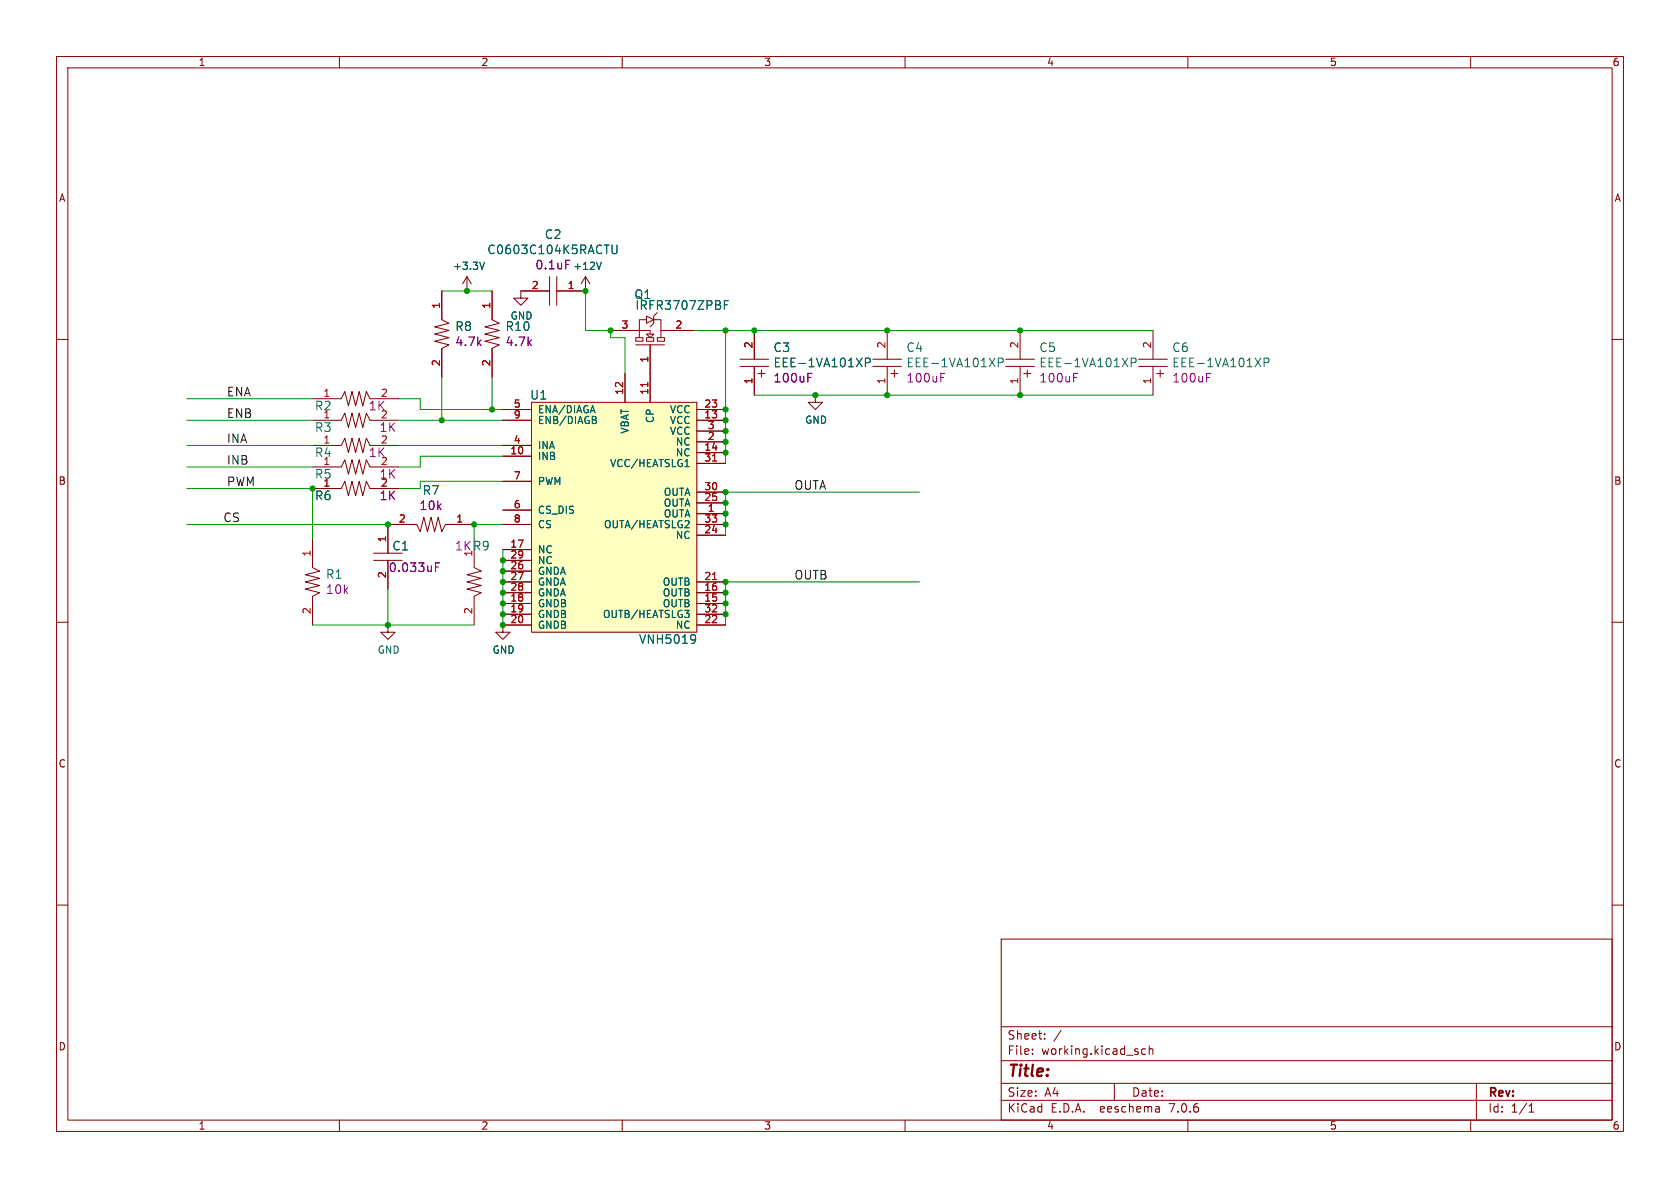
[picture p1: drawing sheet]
<svg xmlns="http://www.w3.org/2000/svg" width="297mm" height="210mm" viewBox="0 0 297 210" stroke-linecap="round" stroke-linejoin="round" font-family="sans-serif">
<g fill="none" stroke="#840000" stroke-width=".18">
<path d="M10 10h277v190h-277zM12 12h273v186h-273zM60 10v2M110 10v2M160 10v2M210 10v2M260 10v2M10 60h2M78.1 51.4v5.1l1.3 .7-2.6 .6 2.6 .6-2.6 .7 2.6 .6-2.6 .6 2.6 .7-1.3 .6v5.1M82.5 48.9l-.7 1.3M82.5 48.9v2.5M82.5 48.9l.8 1.3"/>
<path d="M87 51.4v5.1l1.3 .7-2.6 .6 2.6 .6-2.6 .7 2.6 .6-2.6 .6 2.6 .7-1.3 .6v5.1M97.2 51.4h-5.1v1.3h1.2l-1.2 1.3-1.3-1.3h1.3M97.2 48.9v5.1M98.4 48.9v5.1M103.5 48.9l-.8 1.3M103.5 48.9v2.5h-5.1M103.5 48.9l.8 1.3M107.9 58.4h7v.7M112.4 59.7h1.3v.6h-1.3zM114.3 59.7h1.3v.6h-1.3zM114.3 56.5h-1.3v3.2M114.3 59.1h1.3l-.7 .6z"/>
<path d="M114.3 55.9l1.3 .6-1.3 .7zM115.6 56.5h1.2v3.2M115.6 56.5v.7l-.7 .6M116.2 59.7h1.3v.6h-1.3zM116.2 55.2l-.6 .7v.6M116.8 58.4h5.8M133.3 58.4v5.1M156.8 58.4v5.1M180.3 58.4v5.1M203.8 58.4v5.1M285 60h2M55.2 78.7h5.1l.7-1.2 .6 2.5 .6-2.5 .7 2.5 .6-2.5 .6 2.5 .7-2.5 .6 1.2h5.1"/>
<path d="M55.2 70.5h5.1l.7-1.3 .6 2.6 .6-2.6 .7 2.6 .6-2.6 .6 2.6 .7-2.6 .6 1.3h5.1M55.2 74.3h5.1l.7-1.3 .6 2.6 .6-2.6 .7 2.6 .6-2.6 .6 2.6 .7-2.6 .6 1.3h5.1M88.9 78.7h5.1M88.9 74.3h5.1M88.9 72.4h5.1M94 71.1h29.2v40.7h-29.2zM110.5 66v5.1M112.4 61h5.1M114.9 61v10.1M123.2 74.3h5.1M123.2 78.1h5.1M123.2 72.4h5.1"/>
<path d="M123.2 76.2h5.1M130.8 64.8h5.1M130.8 63.5h5.1M133.3 64.8v5.1M134 66h1.3M134.6 65.4v1.3M144.1 69.9v1.2h1.3l-1.3 1.3-1.2-1.3h1.2M154.3 64.8h5.1M154.3 63.5h5.1M156.8 64.8v5.1M157.5 66h1.2M158.1 65.4v1.3"/>
<path d="M177.8 64.8h5.1M177.8 63.5h5.1M180.3 64.8v5.1M181 66h1.2M181.6 65.4v1.3M201.3 64.8h5.1M201.3 63.5h5.1M203.8 64.8v5.1M204.5 66h1.2M205.1 65.4v1.3M55.2 95.3v5l1.3 .7-2.5 .6 2.5 .6-2.5 .7 2.5 .6-2.5 .6 2.5 .7-1.3 .6v5.1M55.2 86.4h5.1l.7-1.3 .6 2.5 .6-2.5 .7 2.5 .6-2.5 .6 2.5 .7-2.5 .6 1.3h5.1"/>
<path d="M55.2 82.6h5.1l.7-1.3 .6 2.5 .6-2.5 .7 2.5 .6-2.5 .6 2.5 .7-2.5 .6 1.3h5.1M66 97.8h5.1M66 99.1h5.1M68.6 99.1v5M83.8 92.7h-5.1l-.6 1.3-.6-2.6-.7 2.6-.6-2.6-.6 2.6-.7-2.6-.6 2.6-.6-1.3h-5.1v5.1M83.8 95.3v5l1.3 .7-2.6 .6 2.6 .6-2.6 .7 2.6 .6-2.6 .6 2.6 .7-1.3 .6v5.1M88.9 92.7h5.1M88.9 99.1h5.1M88.9 80.6h5.1M88.9 97.2h5.1M88.9 90.2h5.1M88.9 85.1h5.1"/>
<path d="M123.2 92.7h5.1M123.2 90.8h5.1M123.2 80h5.1M123.2 94.6h5.1M123.2 88.9h5.1M123.2 87h5.1M123.2 81.9h5.1M10 110h2M68.6 110.5v1.3h1.2l-1.2 1.2-1.3-1.2h1.3M88.9 106.7h5.1M88.9 104.8h5.1M88.9 108.6h5.1"/>
<path d="M88.9 102.9h5.1M88.9 101h5.1M94 110.5h-5.1v1.3h1.3l-1.3 1.2-1.3-1.2h1.3M123.2 106.7h5.1M123.2 104.8h5.1M123.2 108.6h5.1M123.2 110.5h5.1M123.2 102.9h5.1M285 110h2M10 160h2M285 160h2M177 166h108v32h-108z"/>
<path d="M60 198v2M110 198v2M160 198v2M177 194.5h108M177 191.5h108M177 187.5h108M177 181.5h108M182.5 186.3v.1M182.5 185.5v.1M184.7 183.6v.1M184.7 182.8v.1M187.6 182.1l-1.3 2"/>
<path d="M197 191.5v3M202.5 185.5l-.4-.1-.3 .3v.4l.2 .2h.5M203.2 185.5l.2-.1 .3 .1 .1 .9M203.2 184.9v1.5M204.9 195.7l.1 .9M205 196.5l-.2 .1M205 196h-.2M210 198v2M260 198v2M261 191.5v6.5M270.3 196.6h.9M270.3 195.5l.4-.4v1.5"/>
</g>
<g fill="none" stroke="#006464" stroke-width=".18">
<path d="M85.7 46.4l-.5 1.2M106.3 46.4l-.4 1.2M108.2 43.3v1.3l.3 .2h.4l.2-.2v-1.3M128.1 53.9h.5M128.8 53.1h-.7v1.6M105.1 73.6l.3 .2-.3 .4 .3 .1v.3l-.2 .3h-.5M153 64.1l.7-.1 .2-.2-.1-.3-.2-.2h-.6v1.5M176.5 64.1l.7-.1 .2-.2-.1-.3-.2-.2h-.6v1.5M200 64.1l.7-.1 .2-.2-.1-.3-.2-.2h-.6v1.5M223.5 64.1l.7-.1 .1-.2v-.3l-.2-.2h-.6v1.5M121.1 82.5h.7M121.6 108.4l.2 .2v.3l-.2 .3"/>
<path d="M121.8 107.9l-.4 .5M122.7 112.2l.2 .1a1.24 1.24 0 0 1-.2 1.4M123 112.9l-.3 .2"/>
</g>
<path d="M100 46h.7M142.8 66h.8M166.3 66h.8M189.8 66h.7M213.3 66h.7M77 99.5h.7M77 100.2h.5" fill="none" stroke="#840084" stroke-width=".18"/>
<path d="M94 71.1h29.2v40.7h-29.2z" fill="#ffffc2" stroke="#ffffc2" stroke-width=".18"/>
<path d="M114.5 67.6v.7M126 81.5h.7M126 102.5h.7" fill="none" stroke="#a90000" stroke-width=".18"/>
<g fill="none" stroke="#009600" stroke-width=".18">
<path d="M78.1 51.4h8.9M103.5 51.4v7h4.4v1.3h2.6v6.3M122.6 58.4h81.2M128.3 58.4v23.5M33 74.3h22.2M33 70.5h22.2M33 78.7h22.2M70.5 74.3h18.4M70.5 70.5h3.8v1.9h14.6M70.5 78.7h18.4M78.1 66.7v7.6M87 66.7v5.7"/>
<path d="M133.3 69.9h70.5M33 92.7h35.6M33 86.4h22.2v8.9M33 82.6h22.2M88.9 92.7h-5.1v2.6M88.9 85.1h-14.6v1.3h-3.8M88.9 80.6h-14.6v2h-3.8M88.9 97.2v13.3M162.6 87h-34.3v7.6M55.2 110.5h28.6M68.6 104.1v6.4M162.6 102.9h-34.3v7.6"/>
</g>
<g fill="#009600" stroke="#009600" stroke-width=".18">
<circle cx="128.3" cy="87" r=".46"/>
<circle cx="128.3" cy="80" r=".46"/>
<circle cx="128.3" cy="78.1" r=".46"/>
<circle cx="128.3" cy="76.2" r=".46"/>
<circle cx="144.1" cy="69.9" r=".46"/>
<circle cx="156.8" cy="69.9" r=".46"/>
<circle cx="156.8" cy="58.4" r=".46"/>
<circle cx="128.3" cy="102.9" r=".46"/>
<circle cx="128.3" cy="92.7" r=".46"/>
<circle cx="128.3" cy="58.4" r=".46"/>
<circle cx="133.3" cy="58.4" r=".46"/>
<circle cx="128.3" cy="72.4" r=".46"/>
<circle cx="128.3" cy="104.8" r=".46"/>
<circle cx="128.3" cy="106.7" r=".46"/>
<circle cx="128.3" cy="108.6" r=".46"/>
<circle cx="180.3" cy="58.4" r=".46"/>
<circle cx="180.3" cy="69.9" r=".46"/>
<circle cx="88.9" cy="99.1" r=".46"/>
<circle cx="88.9" cy="102.9" r=".46"/>
<circle cx="88.9" cy="101" r=".46"/>
<circle cx="83.8" cy="92.7" r=".46"/>
<circle cx="88.9" cy="108.6" r=".46"/>
<circle cx="88.9" cy="110.5" r=".46"/>
<circle cx="78.1" cy="74.3" r=".46"/>
<circle cx="87" cy="72.4" r=".46"/>
<circle cx="68.6" cy="110.5" r=".46"/>
<circle cx="128.3" cy="90.8" r=".46"/>
<circle cx="128.3" cy="88.9" r=".46"/>
<circle cx="107.9" cy="58.4" r=".46"/>
<circle cx="82.5" cy="51.4" r=".46"/>
<circle cx="88.9" cy="104.8" r=".46"/>
<circle cx="88.9" cy="106.7" r=".46"/>
<circle cx="128.3" cy="74.3" r=".46"/>
<circle cx="103.5" cy="51.4" r=".46"/>
<circle cx="68.6" cy="92.7" r=".46"/>
<circle cx="55.2" cy="86.4" r=".46"/>
</g>
<text font-size="2.8" fill="#840000" x="178" y="190.9">Title:</text>
<g font-size="2.1" fill="#006464">
<text x="86.1" y="45.1">C0603C104K5RACTU</text>
<text x="96.2" y="42.4">C2</text>
<text x="112.1" y="53.1">Q1</text>
<text x="80.4" y="58.7">R8</text>
<text x="89.3" y="58.7">R10</text>
<text x="112.2" y="55">IRFR3707ZPBF</text>
<text x="136.7" y="62.4">C3</text>
<text x="136.7" y="65.1">EEE-1VA101XP</text>
<text x="160.2" y="62.4">C4</text>
<text x="160.2" y="65.1">EEE-1VA101XP</text>
<text x="183.6" y="62.4">C5</text>
<text x="183.6" y="65.1">EEE-1VA101XP</text>
<text x="207.1" y="62.4">C6</text>
<text x="207.1" y="65.1">EEE-1VA101XP</text>
<text x="93.6" y="70.8">U1</text>
<text x="55.6" y="72.7">R2</text>
<text x="55.6" y="76.6">R3</text>
<text x="55.6" y="81">R4</text>
<text x="55.6" y="88.6">R6</text>
<text x="55.6" y="84.8">R5</text>
<text x="74.6" y="87.7">R7</text>
<text x="69.3" y="97.5">C1</text>
<text x="57.5" y="102.5">R1</text>
<text x="112.9" y="114">VNH5019</text>
</g>
<g font-size="2.1" fill="#840084">
<text x="94.6" y="47.8">0.1uF</text>
<text x="80.4" y="61.4">4.7k</text>
<text x="89.3" y="61.4">4.7k</text>
<text x="136.7" y="67.8">100uF</text>
<text x="160.2" y="67.8">100uF</text>
<text x="183.6" y="67.8">100uF</text>
<text x="207.1" y="67.8">100uF</text>
<text x="65.1" y="72.7">1K</text>
<text x="67" y="76.6">1K</text>
<text x="65.1" y="81">1K</text>
<text x="67" y="88.6">1K</text>
<text x="67" y="84.8">1K</text>
<text x="74.1" y="90.4">10k</text>
<text x="68.6" y="101.3">0.033uF</text>
<text x="80.4" y="97.5">1K R9</text>
<text x="57.5" y="105.2">10k</text>
</g>
<g font-size="2.1" fill="#0f0f0f">
<text x="40" y="70.2">ENA</text>
<text x="40" y="74">ENB</text>
<text x="40" y="78.4">INA</text>
<text x="40" y="82.2">INB</text>
<text x="40" y="86">PWM</text>
<text x="140.3" y="86.7">OUTA</text>
<text x="39.4" y="92.4">CS</text>
<text x="140.3" y="102.6">OUTB</text>
</g>
<g font-size="2.1" fill="#840000">
<text x="178" y="184">Sheet:</text>
<text x="178" y="186.7">File:</text>
<text x="184.1" y="186.7">working.kicad_sch</text>
<text x="178" y="196.9">KiCad</text>
<text x="178" y="194.1">Size:</text>
<text x="184.7" y="194.1">A4</text>
<text x="185.7" y="196.9">E.D.A.</text>
<text x="194.6" y="196.9">eeschema</text>
<text x="200" y="194.1">Date:</text>
<text x="207" y="196.9">7.0.6</text>
<text x="263" y="194.3">Rev:</text>
<text x="263" y="196.9">Id:</text>
<text x="267.1" y="196.9">1/1</text>
</g>
<g font-size="1.8" fill="#840000">
<text x="35" y="11.9">1</text>
<text x="85" y="11.9">2</text>
<text x="135" y="11.9">3</text>
<text x="185" y="11.9">4</text>
<text x="235" y="11.9">5</text>
<text x="285" y="11.9">6</text>
<text x="10.3" y="35.9">A</text>
<text x="285.3" y="35.9">A</text>
<text x="10.3" y="85.9">B</text>
<text x="285.3" y="85.9">B</text>
<text x="10.3" y="135.9">C</text>
<text x="285.3" y="135.9">C</text>
<text x="10.3" y="185.9">D</text>
<text x="285.3" y="185.9">D</text>
<text x="35" y="199.9">1</text>
<text x="85" y="199.9">2</text>
<text x="135" y="199.9">3</text>
<text x="185" y="199.9">4</text>
<text x="235" y="199.9">5</text>
<text x="285" y="199.9">6</text>
</g>
<g font-size="1.8" fill="#006464">
<text x="80" y="47.9">+3.3V</text>
<text x="101.2" y="47.9">+12V</text>
<text x="90.2" y="56.7">GND</text>
<text x="95" y="73.3">ENA/DIAGA</text>
<text x="95" y="75.2">ENB/DIAGB</text>
<text x="111.4" y="76.8" transform="rotate(-90 111.4 76.8)">VBAT</text>
<text x="115.8" y="74.9" transform="rotate(-90 115.8 74.9)">CP</text>
<text x="118.3" y="75.2">VCC</text>
<text x="118.3" y="73.3">VCC</text>
<text x="118.3" y="77.1">VCC</text>
<text x="142.2" y="75.1">GND</text>
<text x="95" y="81.5">INB</text>
<text x="95" y="79.6">INA</text>
<text x="107.8" y="82.8">VCC/HEATSLG1</text>
<text x="119.4" y="80.9">NC</text>
<text x="119.4" y="79">NC</text>
<text x="95" y="86">PWM</text>
<text x="117.3" y="89.8">OUTA</text>
<text x="117.3" y="87.9">OUTA</text>
<text x="95" y="91">CS_DIS</text>
<text x="95" y="93.6">CS</text>
<text x="106.7" y="93.6">OUTA/HEATSLG2</text>
<text x="117.3" y="91.7">OUTA</text>
<text x="119.4" y="95.5">NC</text>
<text x="95" y="98">NC</text>
<text x="95" y="101.8">GNDA</text>
<text x="95" y="99.9">NC</text>
<text x="95" y="107.5">GNDB</text>
<text x="95" y="103.7">GNDA</text>
<text x="95" y="105.6">GNDA</text>
<text x="117.1" y="107.5">OUTB</text>
<text x="117.1" y="105.6">OUTB</text>
<text x="117.1" y="103.7">OUTB</text>
<text x="95" y="109.4">GNDB</text>
<text x="95" y="111.4">GNDB</text>
<text x="106.5" y="109.4">OUTB/HEATSLG3</text>
<text x="119.4" y="111.4">NC</text>
<text x="66.7" y="115.7">GND</text>
<text x="87" y="115.7">GND</text>
</g>
<g font-size="1.8" fill="#a90000">
<text x="93.9" y="51.2">2</text>
<text x="100.3" y="51.2">1</text>
<text x="77.9" y="54.7" transform="rotate(-90 77.9 54.7)">1</text>
<text x="86.7" y="54.7" transform="rotate(-90 86.7 54.7)">1</text>
<text x="109.8" y="58.2">3</text>
<text x="119.3" y="58.2">2</text>
<text x="77.9" y="64.8" transform="rotate(-90 77.9 64.8)">2</text>
<text x="86.7" y="64.8" transform="rotate(-90 86.7 64.8)">2</text>
<text x="114.7" y="64.2" transform="rotate(-90 114.7 64.2)">1</text>
<text x="133.1" y="61.7" transform="rotate(-90 133.1 61.7)">2</text>
<text x="156.6" y="61.7" transform="rotate(-90 156.6 61.7)">2</text>
<text x="180.1" y="61.7" transform="rotate(-90 180.1 61.7)">2</text>
<text x="203.6" y="61.7" transform="rotate(-90 203.6 61.7)">2</text>
<text x="57.1" y="70.2">1</text>
<text x="67.2" y="70.2">2</text>
<text x="110.2" y="69.9" transform="rotate(-90 110.2 69.9)">12</text>
<text x="114.7" y="69.9" transform="rotate(-90 114.7 69.9)">11</text>
<text x="133.1" y="68" transform="rotate(-90 133.1 68)">1</text>
<text x="156.6" y="68" transform="rotate(-90 156.6 68)">1</text>
<text x="180.1" y="68" transform="rotate(-90 180.1 68)">1</text>
<text x="203.6" y="68" transform="rotate(-90 203.6 68)">1</text>
<text x="57.1" y="74">1</text>
<text x="67.2" y="74">2</text>
<text x="90.7" y="72.1">5</text>
<text x="90.7" y="74">9</text>
<text x="124.4" y="74">13</text>
<text x="124.4" y="72.1">23</text>
<text x="125" y="77.9">2</text>
<text x="125" y="75.9">3</text>
<text x="57.1" y="78.5">1</text>
<text x="57.1" y="82.3">1</text>
<text x="67.2" y="78.5">2</text>
<text x="67.2" y="82.3">2</text>
<text x="90.1" y="80.4">10</text>
<text x="90.7" y="78.5">4</text>
<text x="124.4" y="79.8">14</text>
<text x="124.4" y="81.7">31</text>
<text x="57.1" y="86.1">1</text>
<text x="67.2" y="86.1">2</text>
<text x="90.7" y="89.9">6</text>
<text x="90.7" y="84.8">7</text>
<text x="124.4" y="88.6">25</text>
<text x="124.4" y="86.7">30</text>
<text x="68.3" y="96" transform="rotate(-90 68.3 96)">1</text>
<text x="70.4" y="92.5">2</text>
<text x="80.6" y="92.5">1</text>
<text x="90.7" y="92.5">8</text>
<text x="124.4" y="94.4">24</text>
<text x="124.4" y="92.5">33</text>
<text x="125" y="90.6">1</text>
<text x="55" y="98.5" transform="rotate(-90 55 98.5)">1</text>
<text x="83.6" y="98.5" transform="rotate(-90 83.6 98.5)">1</text>
<text x="90.1" y="96.9">17</text>
<text x="90.1" y="100.7">26</text>
<text x="90.1" y="98.8">29</text>
<text x="68.3" y="102.3" transform="rotate(-90 68.3 102.3)">2</text>
<text x="90.1" y="106.4">18</text>
<text x="90.1" y="102.6">27</text>
<text x="90.1" y="104.5">28</text>
<text x="124.4" y="106.4">15</text>
<text x="124.4" y="104.5">16</text>
<text x="124.4" y="102.6">21</text>
<text x="55" y="108.7" transform="rotate(-90 55 108.7)">2</text>
<text x="83.6" y="108.7" transform="rotate(-90 83.6 108.7)">2</text>
<text x="90.1" y="108.3">19</text>
<text x="90.1" y="110.2">20</text>
<text x="124.4" y="110.2">22</text>
<text x="124.4" y="108.3">32</text>
</g>
</svg>
